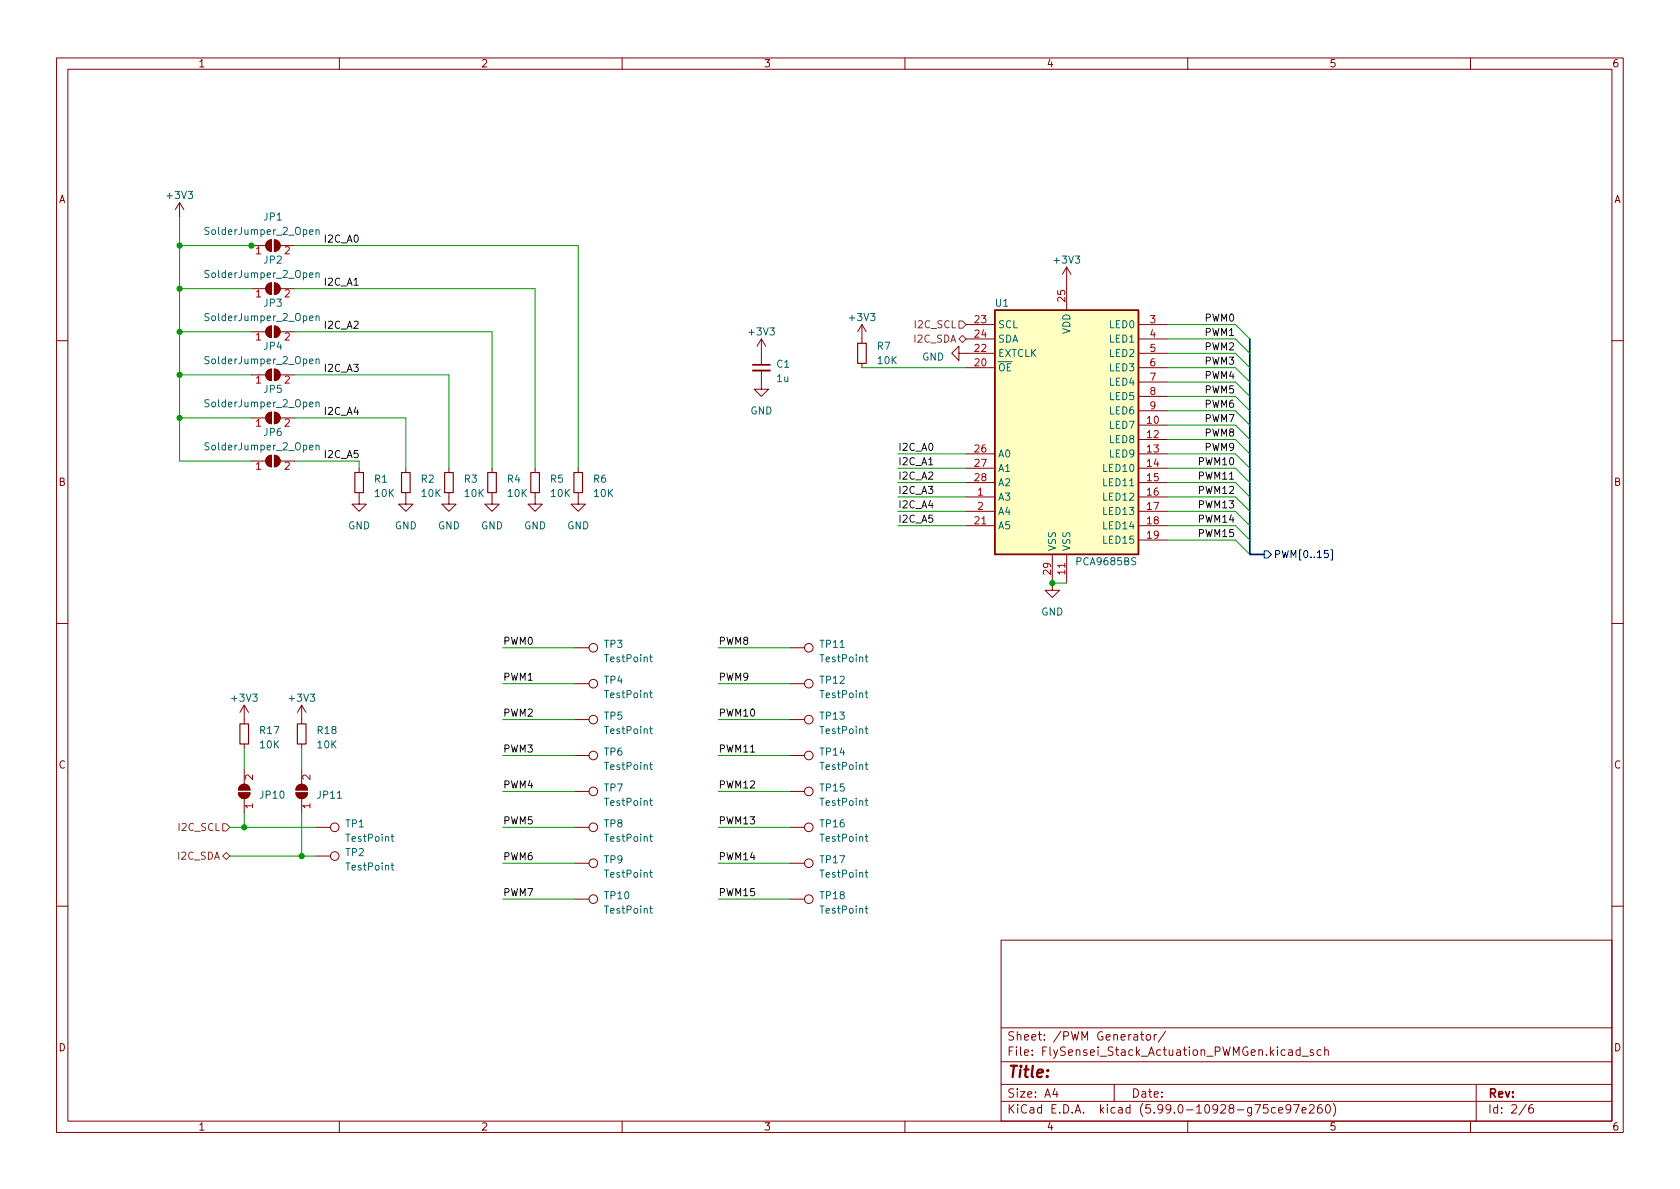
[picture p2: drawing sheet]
<svg xmlns="http://www.w3.org/2000/svg" width="297mm" height="210mm" viewBox="0 0 297 210" stroke-linecap="round" stroke-linejoin="round" font-family="sans-serif">
<g fill="none" stroke="#840000" stroke-width=".18">
<path d="M10 10.2h277v190.1h-277zM12 12.2h273v186.1h-273zM60 10.2v2M110 10.2v2M160 10.2v2M210 10.2v2M260 10.2v2M31.7 35.8l-.7 1.3M31.7 35.8v2.5M31.7 35.8l.8 1.3M44.4 43.4h2.6M44.4 51h2.6"/>
<path d="M44.4 58.7h2.6M47.3 42.7l.7-.3v2a1.02 1.02 0 0 1-.9-.6 1.02 1.02 0 0 1 .2-1.1zM47.3 50.3l.7-.3v2.1a1.02 1.02 0 0 1-.9-.7 1.02 1.02 0 0 1 .2-1.1zM47.3 58l.7-.3v2a1.02 1.02 0 0 1-.9-.6 1.02 1.02 0 0 1 .2-1.1zM48.5 42.4a1.02 1.02 0 0 1 1 1 1.02 1.02 0 0 1-1 1zM48.5 50a1.02 1.02 0 0 1 1 1 1.02 1.02 0 0 1-1 1.1zM48.5 57.7a1.02 1.02 0 0 1 1 1 1.02 1.02 0 0 1-1 1zM49.5 43.4h2.6M49.5 51h2.6M49.5 58.7h2.6M134.6 59.9v4.6M134.6 59.9l-.7 1.3"/>
<path d="M134.6 59.9l.8 1.3M152.4 57.4v3.3M152.4 57.4l-.8 1.3M152.4 57.4l.8 1.3M170.8 57.4h5.1M170.8 59.9h5.1M188.6 47.2v7.7M188.6 47.2l-.8 1.3M188.6 47.2l.8 1.3M201.3 57.4h5.1M201.3 59.9h5.1M10 60.2h2"/>
<path d="M44.4 73.9h2.6M44.4 66.3h2.6M47.3 73.2l.7-.3v2a1.02 1.02 0 0 1-.9-.6 1.02 1.02 0 0 1 .2-1.1zM47.3 65.6l.7-.3v2a1.02 1.02 0 0 1-.9-.6 1.02 1.02 0 0 1 .2-1.1zM48.5 72.9a1.02 1.02 0 0 1 1 1 1.02 1.02 0 0 1-1 1zM48.5 65.3a1.02 1.02 0 0 1 1 1 1.02 1.02 0 0 1-1 1zM49.5 73.9h2.6M49.5 66.3h2.6M134.6 65.5v3.3h1.3l-1.3 1.3-1.3-1.3h1.3M152.4 64.3v.7M169.5 62.5v-1.3l-1.2 1.3 1.2 1.2v-1.2h6.4M170.8 65h5.1"/>
<path d="M201.3 75.2h5.1M201.3 77.7h5.1M201.3 65h5.1M201.3 62.5h5.1M201.3 67.6h5.1M201.3 70.1h5.1M201.3 72.6h5.1M285 60.2h2M44.4 81.5h2.6M47.3 80.8l.7-.3v2a1.02 1.02 0 0 1-.9-.6 1.02 1.02 0 0 1 .2-1.1zM48.5 80.5a1.02 1.02 0 0 1 1 1 1.02 1.02 0 0 1-1 1zM49.5 81.5h2.6"/>
<path d="M63.5 87.1v2h1.3l-1.3 1.3-1.3-1.3h1.3M63.5 82.8v.8M71.8 87.1v2h1.2l-1.2 1.3-1.3-1.3h1.3M71.8 82.8v.8M79.4 87.1v2h1.2l-1.2 1.3-1.3-1.3h1.3M79.4 82.8v.8M87 87.1v2h1.3l-1.3 1.3-1.3-1.3h1.3M87 82.8v.8M94.6 87.1v2h1.3l-1.3 1.3-1.3-1.3h1.3M94.6 82.8v.8M102.2 87.1v2h1.3l-1.3 1.3-1.2-1.3h1.2M102.2 82.8v.8"/>
<path d="M170.8 87.9h5.1M170.8 80.3h5.1M170.8 82.8h5.1M170.8 85.3h5.1M170.8 90.4h5.1M170.8 93h5.1M186.1 98v6.4h1.2l-1.2 1.3-1.3-1.3h1.3M188.6 98v5.1M201.3 87.9h5.1M201.3 80.3h5.1M201.3 82.8h5.1M201.3 85.3h5.1"/>
<path d="M201.3 90.4h5.1M201.3 93h5.1M201.3 95.5h5.1M10 110.2h2M101.6 114.5h2.5M139.7 114.5h2.5M285 110.2h2M42.5 139a1.02 1.02 0 0 1 1.1-.2 1.02 1.02 0 0 1 .6 .9h-2zM43.2 124.7v3.3M43.2 131.6v.7M43.2 136.1v2.6M43.2 124.7l-.8 1.3"/>
<path d="M43.2 124.7l.7 1.3M52.6 139a1.02 1.02 0 0 1 1.1-.2 1.02 1.02 0 0 1 .7 .9h-2.1zM53.3 124.7l-.7 1.3M53.3 124.7v3.3M53.3 131.6v.7M53.3 136.1v2.6M53.3 124.7l.8 1.3M101.6 133.6h2.5M101.6 127.2h2.5M101.6 120.9h2.5M101.6 139.9h2.5M139.7 133.6h2.5"/>
<path d="M139.7 127.2h2.5M139.7 120.9h2.5M139.7 139.9h2.5M42.2 140.2h2a1.02 1.02 0 0 1-1 1 1.02 1.02 0 0 1-1-1zM43.2 141.2v2.6M52.3 140.2h2.1a1.02 1.02 0 0 1-1.1 1 1.02 1.02 0 0 1-1-1zM53.3 141.2v2.6M55.9 146.3h2.5M55.9 151.4h2.5M101.6 159h2.5M101.6 146.3h2.5M101.6 152.6h2.5"/>
<path d="M139.7 159h2.5M139.7 146.3h2.5M139.7 152.6h2.5M10 160.2h2M177 166.3h108v32h-108zM285 160.2h2M60 198.3v2M110 198.3v2M160 198.3v2M177 194.8h108M177 191.8h108M177 187.8h108"/>
<path d="M177 181.8h108M186.5 192.5l-.4 1h1M186.9 193v1M197 191.8v3M201.6 182.9h.6M201.9 182.4v1.3l.3 .2M202.7 183.1l.2-.2 .5 .2v.5l-.1 .3h-.4l-.2-.1zM204.1 182.9v1M204.5 182.9l-.3 .1-.1 .2M206.1 182.4l-1.3 1.9M210 198.3v2M225.5 195.9l-.4-.1-.3 .3v.4l.1 .3h.6"/>
<path d="M226.1 196.3l.7-.1-.1-.3-.4-.1-.2 .2v.8h.6M228.2 196l-.3 .3-.4-.1-.1-.2 .1-.6 .4-.1 .2 .2a.99 .99 0 0 1-.3 1.3h-.3M228.7 195.3h1l-.6 1.5M229.9 185.7l-.5-.1-.3 .3v.4l.2 .3h.6M229.9 185.1v1.5M230.2 196.3l.7-.1v-.3l-.5-.1-.2 .2 .1 .8h.6M230.2 186.8h1.2M231.5 195.5l.6-.2 .2 .2 .1 .3-1 1h1M232.2 185.7l-.3-.1-.3 .2 .1 .3 .5 .1v.4h-.6M233.6 185.7l-.5-.1-.2 .3v.4l.1 .3h.6M233.6 195.3a.59 .59 0 0 0-.7 .7v.5l.2 .3h.4l.2-.1 .1-.5-.2-.2-.4-.1-.3 .3M234.2 185.8l.2-.2 .4 .1 .1 .9"/>
<path d="M234.2 185.1v1.5M234.6 195.4l.1-.1a.81 .81 0 0 1 .6 .7 .81 .81 0 0 1-.3 .8h-.1a.81 .81 0 0 1-.6-.6 .81 .81 0 0 1 .3-.8zM235.7 195.1a1.72 1.72 0 0 1 0 2.3M260 198.3v2M261 191.8v6.5M269.9 195.3l-1.3 1.9M271 195.3a.6 .6 0 0 0-.7 .7v.5l.1 .3h.5l.2-.1 .1-.5-.2-.2-.4-.1-.3 .3"/>
<circle cx="104.9" cy="114.5" r=".76"/>
<circle cx="143" cy="114.5" r=".76"/>
<circle cx="104.9" cy="127.2" r=".76"/>
<circle cx="104.9" cy="120.9" r=".76"/>
<circle cx="104.9" cy="133.6" r=".76"/>
<circle cx="104.9" cy="139.9" r=".76"/>
<circle cx="143" cy="120.9" r=".76"/>
<circle cx="143" cy="127.2" r=".76"/>
<circle cx="143" cy="133.6" r=".76"/>
<circle cx="143" cy="139.9" r=".76"/>
<circle cx="59.2" cy="151.4" r=".76"/>
<circle cx="59.2" cy="146.3" r=".76"/>
<circle cx="104.9" cy="159" r=".76"/>
<circle cx="104.9" cy="152.6" r=".76"/>
<circle cx="104.9" cy="146.3" r=".76"/>
<circle cx="143" cy="146.3" r=".76"/>
<circle cx="143" cy="152.6" r=".76"/>
<circle cx="143" cy="159" r=".76"/>
</g>
<path d="M175.9 54.9h25.4v43.1h-25.4z" fill="#ffffc2" stroke="#ffffc2" stroke-width=".18"/>
<path d="M175.9 54.9h25.4v43.1h-25.4z" fill="none" stroke="#840000" stroke-width=".25"/>
<g fill="#840000" stroke="#840000" stroke-width=".18">
<path d="M47.3 73.2l.7-.3v2a1.02 1.02 0 0 1-.9-.6 1.02 1.02 0 0 1 .2-1.1z"/>
<path d="M48.5 72.9a1.02 1.02 0 0 1 1 1 1.02 1.02 0 0 1-1 1z"/>
<path d="M47.3 42.7l.7-.3v2a1.02 1.02 0 0 1-.9-.6 1.02 1.02 0 0 1 .2-1.1z"/>
<path d="M48.5 42.4a1.02 1.02 0 0 1 1 1 1.02 1.02 0 0 1-1 1z"/>
<path d="M47.3 50.3l.7-.3v2.1a1.02 1.02 0 0 1-.9-.7 1.02 1.02 0 0 1 .2-1.1z"/>
<path d="M48.5 50a1.02 1.02 0 0 1 1 1 1.02 1.02 0 0 1-1 1.1z"/>
<path d="M47.3 58l.7-.3v2a1.02 1.02 0 0 1-.9-.6 1.02 1.02 0 0 1 .2-1.1z"/>
<path d="M48.5 57.7a1.02 1.02 0 0 1 1 1 1.02 1.02 0 0 1-1 1z"/>
<path d="M47.3 65.6l.7-.3v2a1.02 1.02 0 0 1-.9-.6 1.02 1.02 0 0 1 .2-1.1z"/>
<path d="M48.5 65.3a1.02 1.02 0 0 1 1 1 1.02 1.02 0 0 1-1 1z"/>
<path d="M47.3 80.8l.7-.3v2a1.02 1.02 0 0 1-.9-.6 1.02 1.02 0 0 1 .2-1.1z"/>
<path d="M48.5 80.5a1.02 1.02 0 0 1 1 1 1.02 1.02 0 0 1-1 1z"/>
<path d="M42.2 140.2h2a1.02 1.02 0 0 1-1 1 1.02 1.02 0 0 1-1-1z"/>
<path d="M42.5 139a1.02 1.02 0 0 1 1.1-.2 1.02 1.02 0 0 1 .6 .9h-2z"/>
<path d="M52.3 140.2h2.1a1.02 1.02 0 0 1-1.1 1 1.02 1.02 0 0 1-1-1z"/>
<path d="M52.6 139a1.02 1.02 0 0 1 1.1-.2 1.02 1.02 0 0 1 .7 .9h-2.1z"/>
</g>
<g fill="none" stroke="#006464" stroke-width=".18">
<path d="M55.9 40.7l.2-.1 .3 .1v.8M55.9 48.4l.2-.2 .3 .1v.8M55.9 56l.2-.1h.3v.8M55.9 40.6v.9M55.9 48.2v.9M55.9 55.9v.8M55.9 71.2l.2-.1 .3 .1v.7M55.9 63.6l.2-.1h.3v.8M55.9 78.8l.2-.1 .3 .1v.8M55.9 63.5v.8M55.9 71.1v.8M55.9 78.7v.9"/>
<path d="M114.9 116.2h.4M115 115.8v1l.3 .2M153 116.2h.4M153.1 115.8v1l.3 .2M114.9 135.2h.4M114.9 128.9h.4M114.9 122.5h.4M115 128.5v1l.3 .2M115 122.1v1.1l.3 .2M115 134.8v1.1l.3 .2M153 135.2h.4M153 128.9h.4"/>
<path d="M153 122.5h.4M153.1 134.8v1.1l.3 .2M153.1 128.5v1l.3 .2M153.1 122.1v1.1l.3 .2M69.1 147.9h.5M69.1 153h.5M69.3 147.5v1.1l.3 .2M69.3 152.6v1.1l.3 .2M114.9 147.9h.4M114.9 154.3h.4M114.9 141.6h.4M115 141.2v1l.3 .2"/>
<path d="M115 153.9v1l.3 .2M115 147.5v1.1l.3 .2M153 147.9h.4M153 154.3h.4M153 141.6h.4M153.1 147.5v1.1l.3 .2M153.1 153.9v1l.3 .2M153.1 141.2v1l.3 .2M114.9 160.6h.4M115 160.2v1.1l.3 .2M153 160.6h.4M153.1 160.2v1.1l.3 .2"/>
</g>
<path d="M133.1 65.5h3" fill="none" stroke="#840000" stroke-width=".33"/>
<path d="M133.1 64.5h3" fill="none" stroke="#840000" stroke-width=".3"/>
<path d="M151.6 60.7h1.6v3.6h-1.6zM62.7 83.6h1.6v3.5h-1.6zM71 83.6h1.5v3.5h-1.5zM78.6 83.6h1.5v3.5h-1.5zM86.2 83.6h1.6v3.5h-1.6zM93.9 83.6h1.5v3.5h-1.5zM101.5 83.6h1.5v3.5h-1.5zM42.4 128h1.5v3.6h-1.5zM52.6 128h1.5v3.6h-1.5z" fill="none" stroke="#840000" stroke-width=".2"/>
<path d="M169.5 59.9l.7-.6 .6 .6-.6 .7zM169.5 56.8h.7l.6 .6-.6 .6h-.7zM39.4 151.4l.6-.7 .6 .7-.6 .6zM39.4 145.7h.6l.6 .6-.6 .6h-.6z" fill="none" stroke="#725600" stroke-width=".18"/>
<path d="M223.5 97.4h.7l.6 .6-.6 .7h-.7zM235.3 97.2h.3v1.8h-.3" fill="none" stroke="#000084" stroke-width=".18"/>
<path d="M62.6 50.4h.7M164.2 82.2h.7" fill="none" stroke="#0f0f0f" stroke-width=".18"/>
<path d="M221 59.9v38.1h2.5" fill="none" stroke="#000084" stroke-width=".3"/>
<g fill="none" stroke="#009600" stroke-width=".18">
<path d="M31.7 38.3v43.2h12.7M31.7 43.4h13.4M31.7 51h12.7M31.7 58.7h12.7M52.1 43.4h50.1v39.4M52.1 51h42.5v31.8M52.1 58.7h34.9v24.1M206.4 59.9h12l2.6 2.6M206.4 57.4h12l2.6 2.5M31.7 73.9h12.7M31.7 66.3h12.7M52.1 66.3h27.3v16.5"/>
<path d="M52.1 73.9h19.7v8.9M152.4 65h18.4M206.4 62.5h12l2.6 2.5M206.4 65h12l2.6 2.6M206.4 67.6h12l2.6 2.5M206.4 70.1h12l2.6 2.5M206.4 72.6h12l2.6 2.6M206.4 75.2h12l2.6 2.5M206.4 77.7h12l2.6 2.6M52.1 81.5h11.4v1.3M158.7 93h12.1M158.7 90.4h12.1"/>
<path d="M158.7 80.3h12.1M158.7 87.9h12.1M158.7 85.3h12.1M158.7 82.8h12.1M206.4 93h12l2.6 2.5M206.4 95.5h12l2.6 2.5M206.4 90.4h12l2.6 2.6M206.4 80.3h12l2.6 2.5M206.4 87.9h12l2.6 2.5M206.4 85.3h12l2.6 2.6M206.4 82.8h12l2.6 2.5M88.9 114.5h12.7"/>
<path d="M127 114.5h12.7M186.1 103.1h2.5M43.2 132.3v3.8M53.3 132.3v3.8M88.9 133.6h12.7M88.9 139.9h12.7M88.9 127.2h12.7M88.9 120.9h12.7M127 133.6h12.7M127 139.9h12.7M127 127.2h12.7M127 120.9h12.7"/>
<path d="M40.6 146.3h15.3M40.6 151.4h15.3M43.2 143.8v2.5M53.3 143.8v7.6M88.9 146.3h12.7M88.9 152.6h12.7M88.9 159h12.7M127 146.3h12.7M127 152.6h12.7M127 159h12.7"/>
</g>
<g fill="#009600" stroke="#009600" stroke-width=".18">
<circle cx="31.7" cy="58.7" r=".46"/>
<circle cx="31.7" cy="66.3" r=".46"/>
<circle cx="31.7" cy="73.9" r=".46"/>
<circle cx="31.7" cy="51" r=".46"/>
<circle cx="31.7" cy="43.4" r=".46"/>
<circle cx="44.4" cy="43.4" r=".46"/>
<circle cx="43.2" cy="146.3" r=".46"/>
<circle cx="53.3" cy="151.4" r=".46"/>
<circle cx="186.1" cy="103.1" r=".46"/>
</g>
<text font-size="2.8" fill="#840000" x="178" y="190.6">Title:</text>
<g font-size="2.1" fill="#840000">
<text x="178" y="184">Sheet: /PWM Generator/</text>
<text x="178" y="186.7">File: FlySensei_Stack_Actuation_PWMGen.kicad_sch</text>
<text x="178" y="196.9">KiCad E.D.A. kicad (5.99.0-10928-g75ce97e260)</text>
<text x="178" y="194.1">Size: A4</text>
<text x="200" y="194.1">Date:</text>
<text x="263" y="194.1">Rev:</text>
<text x="263" y="196.9">Id: 2/6</text>
</g>
<g font-size="1.8" fill="#840000">
<text x="35" y="11.9">1</text>
<text x="85" y="11.9">2</text>
<text x="135" y="11.9">3</text>
<text x="185" y="11.9">4</text>
<text x="235" y="11.9">5</text>
<text x="285" y="11.9">6</text>
<text x="10.3" y="35.9">A</text>
<text x="285.3" y="35.9">A</text>
<text x="10.3" y="85.9">B</text>
<text x="285.3" y="85.9">B</text>
<text x="10.3" y="135.9">C</text>
<text x="285.3" y="135.9">C</text>
<text x="10.3" y="185.9">D</text>
<text x="285.3" y="185.9">D</text>
<text x="35" y="199.9">1</text>
<text x="85" y="199.9">2</text>
<text x="135" y="199.9">3</text>
<text x="185" y="199.9">4</text>
<text x="235" y="199.9">5</text>
<text x="285" y="199.9">6</text>
</g>
<g font-size="1.8" fill="#006464">
<text x="29.7" y="35.2">+3V3</text>
<text x="36.7" y="41.5">SolderJumper_2_Open</text>
<text x="46.7" y="39">JP1</text>
<text x="46.7" y="46.6">JP2</text>
<text x="186.5" y="46.6">+3V3</text>
<text x="36.7" y="49.1">SolderJumper_2_Open</text>
<text x="36.7" y="56.8">SolderJumper_2_Open</text>
<text x="46.7" y="54.2">JP3</text>
<text x="132.5" y="59.3">+3V3</text>
<text x="150.3" y="56.8">+3V3</text>
<text x="176" y="54.2">U1</text>
<text x="176.4" y="58">SCL</text>
<text x="189.2" y="59.1" transform="rotate(-90 189.2 59.1)">VDD</text>
<text x="196.3" y="58">LED0</text>
<text x="36.7" y="64.4">SolderJumper_2_Open</text>
<text x="46.7" y="61.8">JP4</text>
<text x="137.3" y="65">C1</text>
<text x="155.1" y="61.8">R7</text>
<text x="155.2" y="64.4">10K</text>
<text x="163" y="63.7">GND</text>
<text x="176.4" y="65.7">~OE</text>
<text x="176.4" y="63.1">EXTCLK</text>
<text x="176.4" y="60.6">SDA</text>
<text x="196.3" y="60.6">LED1</text>
<text x="196.3" y="63.1">LED2</text>
<text x="196.3" y="65.7">LED3</text>
<text x="46.7" y="69.5">JP5</text>
<text x="137.4" y="67.6">1u</text>
<text x="196.3" y="68.2">LED4</text>
<text x="196.3" y="70.7">LED5</text>
<text x="36.7" y="72">SolderJumper_2_Open</text>
<text x="46.7" y="77.1">JP6</text>
<text x="132.7" y="73.3">GND</text>
<text x="196.3" y="75.8">LED7</text>
<text x="196.3" y="73.3">LED6</text>
<text x="36.7" y="79.6">SolderJumper_2_Open</text>
<text x="176.4" y="80.9">A0</text>
<text x="176.4" y="83.4">A1</text>
<text x="195.3" y="83.4">LED10</text>
<text x="196.3" y="78.4">LED8</text>
<text x="196.3" y="80.9">LED9</text>
<text x="66.2" y="85.3">R1</text>
<text x="66.3" y="87.9">10K</text>
<text x="74.5" y="85.3">R2</text>
<text x="74.6" y="87.9">10K</text>
<text x="82.1" y="85.3">R3</text>
<text x="82.2" y="87.9">10K</text>
<text x="89.7" y="85.3">R4</text>
<text x="89.8" y="87.9">10K</text>
<text x="97.3" y="85.3">R5</text>
<text x="97.5" y="87.9">10K</text>
<text x="105" y="85.3">R6</text>
<text x="105.1" y="87.9">10K</text>
<text x="176.4" y="88.5">A3</text>
<text x="176.4" y="86">A2</text>
<text x="195.3" y="86">LED11</text>
<text x="195.3" y="88.5">LED12</text>
<text x="61.5" y="93.6">GND</text>
<text x="69.8" y="93.6">GND</text>
<text x="77.4" y="93.6">GND</text>
<text x="85" y="93.6">GND</text>
<text x="92.6" y="93.6">GND</text>
<text x="100.3" y="93.6">GND</text>
<text x="176.4" y="91.1">A4</text>
<text x="176.4" y="93.6">A5</text>
<text x="195.3" y="91.1">LED13</text>
<text x="195.3" y="93.6">LED14</text>
<text x="186.7" y="97.5" transform="rotate(-90 186.7 97.5)">VSS</text>
<text x="189.2" y="97.5" transform="rotate(-90 189.2 97.5)">VSS</text>
<text x="190.5" y="99.9">PCA9685BS</text>
<text x="195.3" y="96.1">LED15</text>
<text x="184.1" y="108.8">GND</text>
<text x="106.9" y="114.5">TP3</text>
<text x="107.1" y="117.1">TestPoint</text>
<text x="145.1" y="114.5">TP11</text>
<text x="145.2" y="117.1">TestPoint</text>
<text x="41.1" y="124.1">+3V3</text>
<text x="51.3" y="124.1">+3V3</text>
<text x="106.9" y="120.9">TP4</text>
<text x="107.1" y="123.4">TestPoint</text>
<text x="145.1" y="120.9">TP12</text>
<text x="145.2" y="123.4">TestPoint</text>
<text x="46" y="129.8">R17</text>
<text x="56.2" y="129.8">R18</text>
<text x="106.9" y="127.2">TP5</text>
<text x="107.1" y="129.8">TestPoint</text>
<text x="145.1" y="127.2">TP13</text>
<text x="145.2" y="129.8">TestPoint</text>
<text x="46" y="132.3">10K</text>
<text x="56.2" y="132.3">10K</text>
<text x="106.9" y="133.6">TP6</text>
<text x="107.1" y="136.1">TestPoint</text>
<text x="145.1" y="133.6">TP14</text>
<text x="145.2" y="136.1">TestPoint</text>
<text x="46.1" y="141.2">JP10</text>
<text x="56.2" y="141.2">JP11</text>
<text x="106.9" y="139.9">TP7</text>
<text x="107.1" y="142.5">TestPoint</text>
<text x="145.1" y="139.9">TP15</text>
<text x="145.2" y="142.5">TestPoint</text>
<text x="61.1" y="146.3">TP1</text>
<text x="61.4" y="148.8">TestPoint</text>
<text x="106.9" y="146.3">TP8</text>
<text x="107.1" y="148.8">TestPoint</text>
<text x="145.1" y="146.3">TP16</text>
<text x="145.2" y="148.8">TestPoint</text>
<text x="61.1" y="151.4">TP2</text>
<text x="61.4" y="153.9">TestPoint</text>
<text x="106.9" y="152.6">TP9</text>
<text x="107.1" y="155.2">TestPoint</text>
<text x="145.1" y="152.6">TP17</text>
<text x="145.2" y="155.2">TestPoint</text>
<text x="107" y="159">TP10</text>
<text x="107.1" y="161.5">TestPoint</text>
<text x="145.1" y="159">TP18</text>
<text x="145.2" y="161.5">TestPoint</text>
</g>
<g font-size="1.8" fill="#a90000">
<text x="45.2" y="45">1</text>
<text x="50.3" y="45">2</text>
<text x="45.2" y="52.6">1</text>
<text x="50.3" y="52.6">2</text>
<text x="188.3" y="53.3" transform="rotate(-90 188.3 53.3)">25</text>
<text x="172.4" y="57.1">23</text>
<text x="172.4" y="59.7">24</text>
<text x="203.3" y="57.1">3</text>
<text x="203.3" y="59.7">4</text>
<text x="45.2" y="60.2">1</text>
<text x="50.3" y="60.2">2</text>
<text x="172.4" y="64.8">20</text>
<text x="172.4" y="62.2">22</text>
<text x="203.3" y="62.2">5</text>
<text x="203.3" y="64.8">6</text>
<text x="45.2" y="67.8">1</text>
<text x="50.3" y="67.8">2</text>
<text x="203.3" y="67.3">7</text>
<text x="203.3" y="69.8">8</text>
<text x="45.2" y="75.4">1</text>
<text x="50.3" y="75.4">2</text>
<text x="202.9" y="74.9">10</text>
<text x="202.9" y="77.5">12</text>
<text x="203.3" y="72.4">9</text>
<text x="45.2" y="83.1">1</text>
<text x="50.3" y="83.1">2</text>
<text x="172.4" y="80">26</text>
<text x="172.4" y="82.5">27</text>
<text x="202.9" y="80">13</text>
<text x="202.9" y="82.5">14</text>
<text x="172.4" y="85.1">28</text>
<text x="172.9" y="87.6">1</text>
<text x="202.9" y="85.1">15</text>
<text x="202.9" y="87.6">16</text>
<text x="172.4" y="92.7">21</text>
<text x="172.9" y="90.2">2</text>
<text x="202.9" y="90.2">17</text>
<text x="202.9" y="92.7">18</text>
<text x="202.9" y="95.2">19</text>
<text x="185.8" y="101.6" transform="rotate(-90 185.8 101.6)">29</text>
<text x="188.3" y="101.6" transform="rotate(-90 188.3 101.6)">11</text>
<text x="44.7" y="137.9" transform="rotate(-90 44.7 137.9)">2</text>
<text x="54.9" y="137.9" transform="rotate(-90 54.9 137.9)">2</text>
<text x="44.7" y="143" transform="rotate(-90 44.7 143)">1</text>
<text x="54.9" y="143" transform="rotate(-90 54.9 143)">1</text>
</g>
<g font-size="1.8" fill="#0f0f0f">
<text x="57.1" y="42.9">I2C_A0</text>
<text x="57.1" y="50.5">I2C_A1</text>
<text x="57.1" y="58.1">I2C_A2</text>
<text x="213.1" y="59.4">PWM1</text>
<text x="213.1" y="56.9">PWM0</text>
<text x="57.1" y="65.7">I2C_A3</text>
<text x="213.1" y="61.9">PWM2</text>
<text x="213.1" y="64.5">PWM3</text>
<text x="213.1" y="69.6">PWM5</text>
<text x="213.1" y="67">PWM4</text>
<text x="57.1" y="73.4">I2C_A4</text>
<text x="213.1" y="72.1">PWM6</text>
<text x="213.1" y="77.2">PWM8</text>
<text x="213.1" y="74.6">PWM7</text>
<text x="57.1" y="81">I2C_A5</text>
<text x="158.7" y="82.3">I2C_A1</text>
<text x="158.7" y="79.7">I2C_A0</text>
<text x="212.2" y="82.3">PWM10</text>
<text x="213.1" y="79.7">PWM9</text>
<text x="158.7" y="89.9">I2C_A4</text>
<text x="158.7" y="87.3">I2C_A3</text>
<text x="158.7" y="84.8">I2C_A2</text>
<text x="212.2" y="89.9">PWM13</text>
<text x="212.2" y="87.3">PWM12</text>
<text x="212.2" y="84.8">PWM11</text>
<text x="158.7" y="92.4">I2C_A5</text>
<text x="212.2" y="92.4">PWM14</text>
<text x="212.2" y="95">PWM15</text>
<text x="88.9" y="114">PWM0</text>
<text x="127" y="114">PWM8</text>
<text x="88.9" y="120.4">PWM1</text>
<text x="127" y="120.4">PWM9</text>
<text x="88.9" y="126.7">PWM2</text>
<text x="127" y="126.7">PWM10</text>
<text x="88.9" y="133.1">PWM3</text>
<text x="127" y="133.1">PWM11</text>
<text x="88.9" y="139.4">PWM4</text>
<text x="127" y="139.4">PWM12</text>
<text x="88.9" y="145.8">PWM5</text>
<text x="127" y="145.8">PWM13</text>
<text x="88.9" y="152.1">PWM6</text>
<text x="127" y="152.1">PWM14</text>
<text x="88.9" y="158.5">PWM7</text>
<text x="127" y="158.5">PWM15</text>
</g>
<g font-size="1.8" fill="#725600">
<text x="161.9" y="58">I2C_SCL</text>
<text x="161.7" y="60.6">I2C_SDA</text>
<text x="31.7" y="146.9">I2C_SCL</text>
<text x="31.5" y="152">I2C_SDA</text>
</g>
<text font-size="1.8" fill="#000084" x="225.2" y="98.7">PWM[0..15]</text>
</svg>
